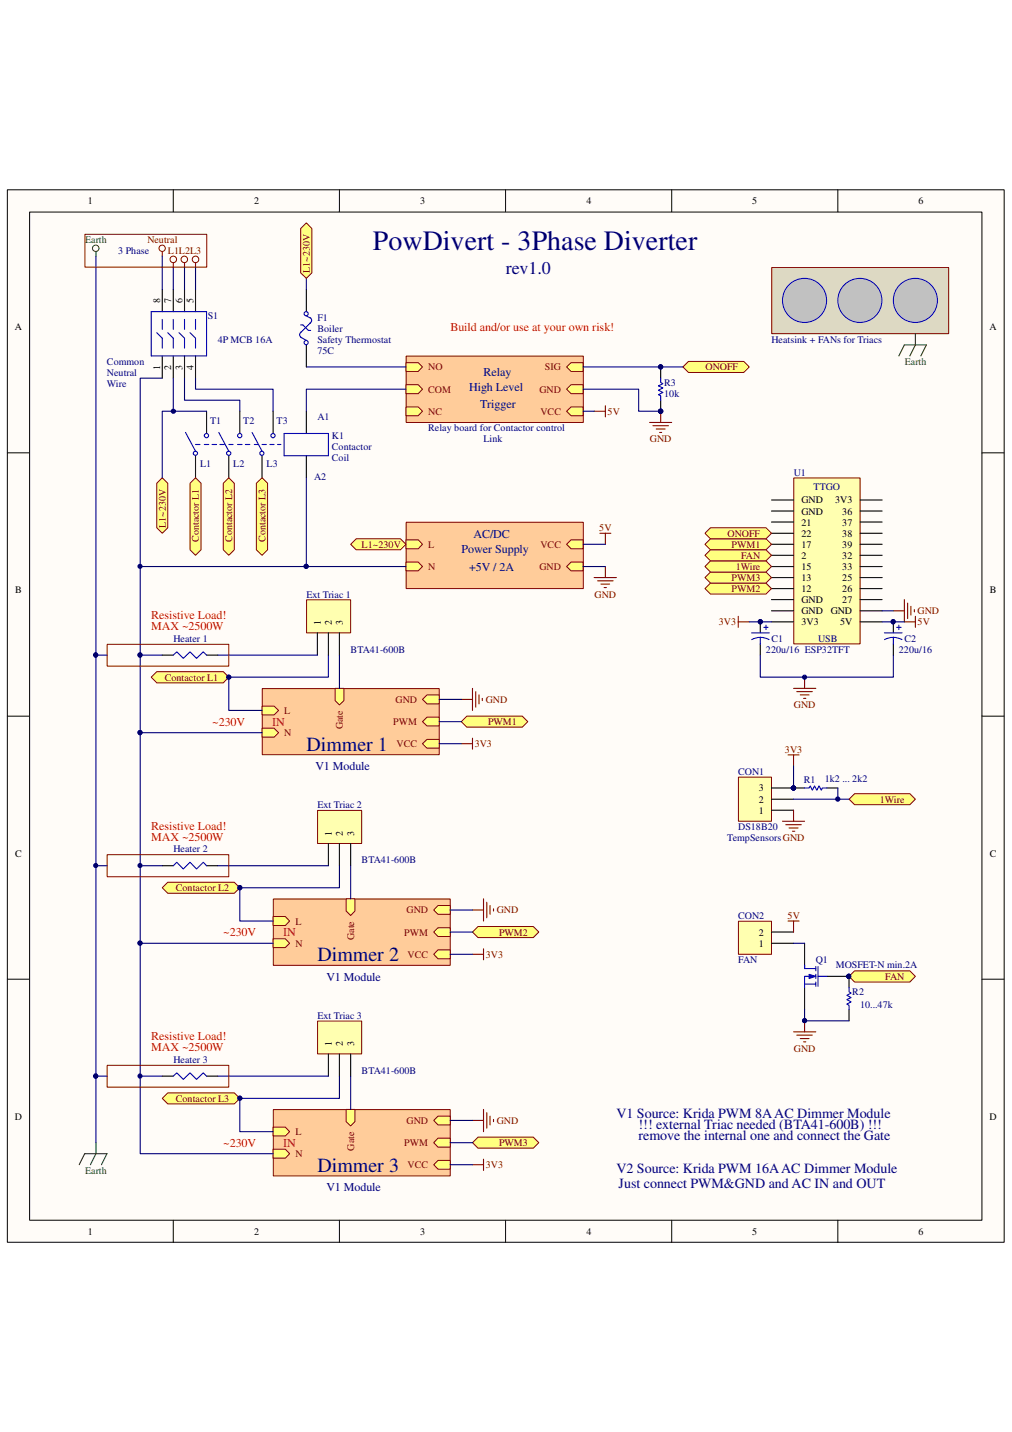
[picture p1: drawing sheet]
<svg xmlns="http://www.w3.org/2000/svg" width="210mm" height="297mm" viewBox="0 0 210 297" stroke-linecap="round" stroke-linejoin="round" font-family="sans-serif">
<path d="M1.6 39.4h206.7v218.3h-206.7z" fill="#fffcf8"/>
<path d="M1.5 39.4h206.8v218.3h-206.8z" fill="none" stroke="#000" stroke-width=".21"/>
<path d="M6.2 44h197.5v209.1h-197.5z" fill="#fffcf8"/>
<g fill="none" stroke="#000" stroke-width=".21">
<path d="M35.9 39.4v4.5M70.4 39.4v4.5M104.9 39.4v4.5M139.3 39.4v4.5M173.8 39.4v4.5M6.1 44h197.6v209.1h-197.6zM1.5 93.9h4.6M203.7 93.9h4.5M1.5 148.5h4.6M203.7 148.5h4.5M1.5 203.1h4.6M203.7 203.1h4.5"/>
<path d="M35.9 253.1v4.6M70.4 253.1v4.6M104.9 253.1v4.6M139.3 253.1v4.6M173.8 253.1v4.6"/>
</g>
<path d="M164.7 99.2h13.7v34.4h-13.7z" fill="#ffffb0"/>
<path d="M164.6 99.1h13.8v34.5h-13.8z" fill="none" stroke="#7f0000" stroke-width=".21"/>
<g fill="none" stroke="#000" stroke-width=".23">
<path d="M160 103.7h4.6M160 117.5h4.6M160 106h4.6M160 119.8h4.6M160 108.3h4.6M160 110.6h4.6M160 112.9h4.6M160 115.2h4.6M178.4 103.7h4.6M178.4 117.5h4.6M178.4 106h4.6M178.4 119.8h4.6"/>
<path d="M178.4 108.3h4.6M178.4 110.6h4.6M178.4 112.9h4.6M178.4 115.2h4.6M160 122.1h4.6M160 124.4h4.6M160 126.7h4.6M160 129h4.6M178.4 122.1h4.6M178.4 124.4h4.6M178.4 126.7h4.6M178.4 129h4.6"/>
</g>
<path d="M146.2 112.9l1.2-1.1h11.5l1.1 1.1-1.1 1.1h-11.5z" fill-rule="evenodd" fill="#ffff7f"/>
<path d="M146.2 112.9l1.2-1.1h11.5l1.1 1.1-1.1 1.1h-11.5z" fill="none" stroke="#7f0000" stroke-width=".21"/>
<path d="M147.4 120.9h11.5l1.1 1.2-1.1 1.1h-11.5l-1.2-1.1z" fill-rule="evenodd" fill="#ffff7f"/>
<path d="M147.4 120.9h11.5l1.1 1.2-1.1 1.1h-11.5l-1.2-1.1z" fill="none" stroke="#7f0000" stroke-width=".21"/>
<path d="M146.2 119.8l1.2-1.1h11.5l1.1 1.1-1.1 1.1h-11.5z" fill-rule="evenodd" fill="#ffff7f"/>
<path d="M146.2 119.8l1.2-1.1h11.5l1.1 1.1-1.1 1.1h-11.5z" fill="none" stroke="#7f0000" stroke-width=".21"/>
<path d="M147.4 116.3h11.5l1.1 1.2-1.1 1.2h-11.5l-1.2-1.2z" fill-rule="evenodd" fill="#ffff7f"/>
<path d="M147.4 116.3h11.5l1.1 1.2-1.1 1.2h-11.5l-1.2-1.2z" fill="none" stroke="#7f0000" stroke-width=".21"/>
<path d="M146.2 115.2l1.2-1.2h11.5l1.1 1.2-1.1 1.1h-11.5z" fill-rule="evenodd" fill="#ffff7f"/>
<path d="M146.2 115.2l1.2-1.2h11.5l1.1 1.2-1.1 1.1h-11.5z" fill="none" stroke="#7f0000" stroke-width=".21"/>
<path d="M146.2 110.6l1.2-1.1h11.5l1.1 1.1-1.1 1.2h-11.5z" fill-rule="evenodd" fill="#ffff7f"/>
<path d="M146.2 110.6l1.2-1.1h11.5l1.1 1.1-1.1 1.2h-11.5z" fill="none" stroke="#7f0000" stroke-width=".21"/>
<path d="M166.9 195.7v4.5M171.5 202.5h4.6" fill="none" stroke="#000" stroke-width=".23"/>
<circle cx="176.1" cy="202.5" r=".43" fill="#00007f"/>
<circle cx="176.1" cy="202.5" r=".43" fill="none" stroke="#00007f" stroke-width=".21"/>
<path d="M166.9 204.9v4.5" fill="none" stroke="#000" stroke-width=".23"/>
<path d="M166.9 200.9h2.3M166.9 204.1h2.3M169.2 202.5h-2.3v2.4M169.2 200.5v.9M169.2 202.1v.9M169.2 203.7v.9M169.7 202.5h1.8M169.7 200.5v4.1" fill="none" stroke="#00f" stroke-width=".23"/>
<path d="M167.8 202.1l1.4 .4-1.4 .5z" fill="#00f"/>
<path d="M167.8 202.1l1.4 .4-1.4 .5z" fill="none" stroke="#00f" stroke-width=".21"/>
<path d="M166.9 200.2v.7" fill="none" stroke="#00f" stroke-width=".23"/>
<circle cx="176.1" cy="202.5" r=".43" fill="#00007f"/>
<circle cx="176.1" cy="202.5" r=".43" fill="none" stroke="#00007f" stroke-width=".21"/>
<path d="M176.1 202.5v2.4" fill="none" stroke="#000" stroke-width=".23"/>
<circle cx="176.1" cy="202.5" r=".43" fill="#00007f"/>
<circle cx="176.1" cy="202.5" r=".43" fill="none" stroke="#00007f" stroke-width=".21"/>
<path d="M176.1 209.4v2.4" fill="none" stroke="#000" stroke-width=".23"/>
<path d="M176.1 204.9v.8l.4 .3-.9 .5 .9 .4-.9 .4 .9 .5-.9 .5 .5 .2v.9" fill="none" stroke="#00f" stroke-width=".23"/>
<circle cx="176.1" cy="202.5" r=".43" fill="#00007f"/>
<circle cx="176.1" cy="202.5" r=".43" fill="none" stroke="#00007f" stroke-width=".21"/>
<path d="M166.9 209.4v2.4h9.2" fill="none" stroke="#00007f" stroke-width=".23"/>
<circle cx="166.9" cy="211.7" r=".43" fill="#00007f"/>
<circle cx="166.9" cy="211.7" r=".43" fill="none" stroke="#00007f" stroke-width=".21"/>
<path d="M164.6 214h4.6M165.3 214.7h3.2M166 215.4h1.8M166.7 216.1h.4M166.9 211.8v2.2" fill="none" stroke="#7f0000" stroke-width=".23"/>
<circle cx="166.9" cy="211.7" r=".43" fill="#00007f"/>
<circle cx="166.9" cy="211.7" r=".43" fill="none" stroke="#00007f" stroke-width=".21"/>
<path d="M176.1 202.5l1.1-1.1h11.5l1.2 1.1-1.2 1.2h-11.5z" fill-rule="evenodd" fill="#ffff7f"/>
<path d="M176.1 202.5l1.1-1.1h11.5l1.2 1.1-1.2 1.2h-11.5z" fill="none" stroke="#7f0000" stroke-width=".21"/>
<circle cx="176.1" cy="202.5" r=".43" fill="#00007f"/>
<circle cx="176.1" cy="202.5" r=".43" fill="none" stroke="#00007f" stroke-width=".21"/>
<path d="M153.2 161.2h6.8v9.1h-6.8z" fill="#ffffb0"/>
<path d="M153.2 161.2h6.8v9.1h-6.8z" fill="none" stroke="#7f0000" stroke-width=".21"/>
<path d="M160 168.1h4.6M160 165.8h4.6M160 163.4h4.6" fill="none" stroke="#000" stroke-width=".23"/>
<circle cx="164.6" cy="163.4" r=".43" fill="#00007f"/>
<circle cx="164.6" cy="163.4" r=".43" fill="none" stroke="#00007f" stroke-width=".21"/>
<circle cx="164.6" cy="163.4" r=".43" fill="#00007f"/>
<circle cx="164.6" cy="163.4" r=".43" fill="none" stroke="#00007f" stroke-width=".21"/>
<path d="M163.4 156.6h2.3M164.6 156.6v2.3M162.3 170.3h4.6M163 171.1h3.2M163.7 171.7h1.8M164.4 172.4h.4M164.6 168.1v2.2" fill="none" stroke="#7f0000" stroke-width=".23"/>
<path d="M164.6 158.9v4.5M164.6 165.8h11.5" fill="none" stroke="#00007f" stroke-width=".23"/>
<circle cx="164.6" cy="163.4" r=".43" fill="#00007f"/>
<circle cx="164.6" cy="163.4" r=".43" fill="none" stroke="#00007f" stroke-width=".21"/>
<path d="M164.6 163.4h2.3" fill="none" stroke="#000" stroke-width=".23"/>
<circle cx="164.6" cy="163.4" r=".43" fill="#00007f"/>
<circle cx="164.6" cy="163.4" r=".43" fill="none" stroke="#00007f" stroke-width=".21"/>
<path d="M171.5 163.4h2.3" fill="none" stroke="#000" stroke-width=".23"/>
<path d="M166.9 163.4h.9l.3-.4 .4 .9 .5-.9 .4 .9 .5-.9 .4 .9 .3-.5h.9" fill="none" stroke="#00f" stroke-width=".23"/>
<circle cx="164.6" cy="163.4" r=".43" fill="#00007f"/>
<circle cx="164.6" cy="163.4" r=".43" fill="none" stroke="#00007f" stroke-width=".21"/>
<path d="M176.1 165.8l1.1-1.2h11.5l1.2 1.2-1.2 1.1h-11.5z" fill-rule="evenodd" fill="#ffff7f"/>
<path d="M176.1 165.8l1.1-1.2h11.5l1.2 1.2-1.2 1.1h-11.5z" fill="none" stroke="#7f0000" stroke-width=".21"/>
<path d="M95.7 154.3h2.3M95.7 145.1h2.3M98 142.8v4.6M98 153.1v2.3M98.7 143.5v3.2M99.4 144.1v1.9M100 144.9v.4" fill="none" stroke="#7f0000" stroke-width=".23"/>
<path d="M95.7 149.7l1.1-1.2h11.5l1.2 1.2-1.2 1.1h-11.5z" fill-rule="evenodd" fill="#ffff7f"/>
<path d="M95.7 149.7l1.1-1.2h11.5l1.2 1.2-1.2 1.1h-11.5z" fill="none" stroke="#7f0000" stroke-width=".21"/>
<path d="M123.2 119.8h4.6M124.4 110.6h2.3M125.6 110.6v2.3M125.6 117.5v2.3M124 120.5h3.2M124.6 121.2h1.8M125.3 121.9h.5M153.1 127.8v2.3M153.1 129h2.3M187.6 129h2.3M189.9 127.8v2.3" fill="none" stroke="#7f0000" stroke-width=".23"/>
<path d="M153.2 191.1h6.8v6.9h-6.8z" fill="#ffffb0"/>
<path d="M153.2 191.1h6.8v6.9h-6.8z" fill="none" stroke="#7f0000" stroke-width=".21"/>
<path d="M160 195.7h4.6M160 193.3h4.6" fill="none" stroke="#000" stroke-width=".23"/>
<path d="M164.6 195.7h2.3" fill="none" stroke="#00007f" stroke-width=".23"/>
<path d="M163.4 191.1h2.3M164.6 191.1v2.2" fill="none" stroke="#7f0000" stroke-width=".23"/>
<path d="M141.6 76.1l1.2-1.1h11.5l1.1 1.1-1.1 1.2h-11.5z" fill-rule="evenodd" fill="#ffff7f"/>
<path d="M141.6 76.1l1.2-1.1h11.5l1.1 1.1-1.1 1.2h-11.5z" fill="none" stroke="#7f0000" stroke-width=".21"/>
<path d="M123.2 85.3h2.4M125.6 84.2v2.3M185.3 126.7h2.3M187.6 124.4v4.6M188.3 125.1v3.2M188.9 125.8v1.8M189.7 126.4v.5" fill="none" stroke="#7f0000" stroke-width=".23"/>
<path d="M183 126.7h2.3" fill="none" stroke="#00007f" stroke-width=".23"/>
<path d="M137 83v2.3" fill="none" stroke="#000" stroke-width=".23"/>
<circle cx="137" cy="85.3" r=".43" fill="#00007f"/>
<circle cx="137" cy="85.3" r=".43" fill="none" stroke="#00007f" stroke-width=".21"/>
<path d="M137 76.1v2.3" fill="none" stroke="#000" stroke-width=".23"/>
<circle cx="137" cy="76.1" r=".44" fill="#00007f"/>
<circle cx="137" cy="76.1" r=".44" fill="none" stroke="#00007f" stroke-width=".21"/>
<path d="M137 78.4v.9l.5 .3-.9 .5 .9 .4-.9 .4 .9 .5-.9 .5 .4 .2v.9" fill="none" stroke="#00f" stroke-width=".23"/>
<circle cx="137" cy="85.3" r=".43" fill="#00007f"/>
<circle cx="137" cy="85.3" r=".43" fill="none" stroke="#00007f" stroke-width=".21"/>
<circle cx="137" cy="76.1" r=".44" fill="#00007f"/>
<circle cx="137" cy="76.1" r=".44" fill="none" stroke="#00007f" stroke-width=".21"/>
<path d="M155.4 129h4.6M183 129h4.6" fill="none" stroke="#00007f" stroke-width=".23"/>
<path d="M157.7 129v2.3" fill="none" stroke="#000" stroke-width=".23"/>
<circle cx="157.7" cy="129" r=".45" fill="#00007f"/>
<circle cx="157.7" cy="129" r=".45" fill="none" stroke="#00007f" stroke-width=".21"/>
<path d="M157.7 133.6v2.3" fill="none" stroke="#000" stroke-width=".23"/>
<path d="M155.9 131.3h3.7M157.7 132.2l.7 .1 1.1 .4M157.7 132.2l-.8 .1-1 .4M157.7 132.2v1.4M158.4 130.1h.9M158.9 129.7v.9" fill="none" stroke="#00f" stroke-width=".23"/>
<circle cx="157.7" cy="129" r=".45" fill="#00007f"/>
<circle cx="157.7" cy="129" r=".45" fill="none" stroke="#00007f" stroke-width=".21"/>
<path d="M185.3 129v2.3" fill="none" stroke="#000" stroke-width=".23"/>
<circle cx="185.2" cy="129" r=".44" fill="#00007f"/>
<circle cx="185.2" cy="129" r=".44" fill="none" stroke="#00007f" stroke-width=".21"/>
<path d="M185.3 133.6v2.3" fill="none" stroke="#000" stroke-width=".23"/>
<path d="M183.4 131.3h3.7M185.3 132.2l.7 .1 1.1 .4M185.3 132.2l-.8 .1-1 .4M185.3 132.2v1.4M186 130.1h.9M186.4 129.7v.9" fill="none" stroke="#00f" stroke-width=".23"/>
<circle cx="185.2" cy="129" r=".44" fill="#00007f"/>
<circle cx="185.2" cy="129" r=".44" fill="none" stroke="#00007f" stroke-width=".21"/>
<path d="M164.6 142.8h4.6M165.3 143.5h3.2M166 144.1h1.8M166.7 144.9h.4M166.9 140.5v2.3" fill="none" stroke="#7f0000" stroke-width=".23"/>
<circle cx="166.9" cy="140.5" r=".43" fill="#00007f"/>
<circle cx="166.9" cy="140.5" r=".43" fill="none" stroke="#00007f" stroke-width=".21"/>
<path d="M157.7 135.9v4.6h27.6v-4.6" fill="none" stroke="#00007f" stroke-width=".23"/>
<path d="M54.4 142.9h36.7v13.6h-36.7z" fill="#ffcc9a"/>
<path d="M54.4 142.8h36.7v13.7h-36.7z" fill="none" stroke="#7f0000" stroke-width=".21"/>
<path d="M54.4 146.5h2.5l.9 .9-.9 .9h-2.5z" fill-rule="evenodd" fill="#ffff7f"/>
<path d="M54.4 146.5h2.5l.9 .9-.9 .9h-2.5z" fill="none" stroke="#7f0000" stroke-width=".21"/>
<path d="M54.4 151h2.5l.9 1-.9 .9h-2.5z" fill-rule="evenodd" fill="#ffff7f"/>
<path d="M54.4 151h2.5l.9 1-.9 .9h-2.5z" fill="none" stroke="#7f0000" stroke-width=".21"/>
<path d="M87.6 149.7l1-.9h2.5v1.8h-2.5z" fill-rule="evenodd" fill="#ffff7f"/>
<path d="M87.6 149.7l1-.9h2.5v1.8h-2.5z" fill="none" stroke="#7f0000" stroke-width=".21"/>
<path d="M87.6 145.1l1-1h2.5v1.9h-2.5z" fill-rule="evenodd" fill="#ffff7f"/>
<path d="M87.6 145.1l1-1h2.5v1.9h-2.5z" fill="none" stroke="#7f0000" stroke-width=".21"/>
<path d="M87.6 154.3l1-.9h2.5v1.8h-2.5z" fill-rule="evenodd" fill="#ffff7f"/>
<path d="M87.6 154.3l1-.9h2.5v1.8h-2.5z" fill="none" stroke="#7f0000" stroke-width=".21"/>
<path d="M69.5 142.8h1.8v2.5l-.9 .9-.9-.9z" fill-rule="evenodd" fill="#ffff7f"/>
<path d="M69.5 142.8h1.8v2.5l-.9 .9-.9-.9z" fill="none" stroke="#7f0000" stroke-width=".21"/>
<path d="M91.1 154.3h4.6M91.1 149.7h4.6M91.1 145.1h4.6" fill="none" stroke="#00007f" stroke-width=".23"/>
<path d="M63.6 124.5h9.1v6.8h-9.1z" fill="#ffffb0"/>
<path d="M63.6 124.4h9.1v6.9h-9.1z" fill="none" stroke="#7f0000" stroke-width=".21"/>
<path d="M65.8 131.3v4.6M68.1 131.3v4.6M70.4 131.3v4.6" fill="none" stroke="#000" stroke-width=".23"/>
<path d="M68.1 135.9v4.6h-20.6v6.9h6.9M70.4 135.9v6.9" fill="none" stroke="#00007f" stroke-width=".23"/>
<circle cx="47.4" cy="140.5" r=".43" fill="#00007f"/>
<circle cx="47.4" cy="140.5" r=".43" fill="none" stroke="#00007f" stroke-width=".21"/>
<path d="M33.7 135.9h2.2M42.8 135.9h2.4" fill="none" stroke="#000" stroke-width=".23"/>
<path d="M35.9 135.9l.8-.7 1.3 1.4 1.4-1.4 1.4 1.4 1.4-1.4 .6 .7" fill="none" stroke="#00f" stroke-width=".23"/>
<path d="M31.4 140.5l1.1-1.2h13.8l1.2 1.2-1.2 1.1h-13.8z" fill-rule="evenodd" fill="#ffff7f"/>
<path d="M31.4 140.5l1.1-1.2h13.8l1.2 1.2-1.2 1.1h-13.8z" fill="none" stroke="#7f0000" stroke-width=".21"/>
<circle cx="47.4" cy="140.5" r=".43" fill="#00007f"/>
<circle cx="47.4" cy="140.5" r=".43" fill="none" stroke="#00007f" stroke-width=".21"/>
<path d="M98 198h2.3M98 188.8h2.3M100.3 186.4v4.7M100.3 196.8v2.3M101 187.2v3.2M101.6 187.8v1.9M102.4 188.5v.5" fill="none" stroke="#7f0000" stroke-width=".23"/>
<path d="M99.1 192.2h11.5l1.2 1.1-1.2 1.2h-11.5l-1.1-1.2z" fill-rule="evenodd" fill="#ffff7f"/>
<path d="M99.1 192.2h11.5l1.2 1.1-1.2 1.2h-11.5l-1.1-1.2z" fill="none" stroke="#7f0000" stroke-width=".21"/>
<path d="M56.7 186.5h36.7v13.7h-36.7z" fill="#ffcc9a"/>
<path d="M56.7 186.5h36.7v13.7h-36.7z" fill="none" stroke="#7f0000" stroke-width=".21"/>
<path d="M56.6 190.1h2.6l.9 1-.9 .9h-2.6z" fill-rule="evenodd" fill="#ffff7f"/>
<path d="M56.6 190.1h2.6l.9 1-.9 .9h-2.6z" fill="none" stroke="#7f0000" stroke-width=".21"/>
<path d="M56.6 194.7h2.6l.9 1-.9 .9h-2.6z" fill-rule="evenodd" fill="#ffff7f"/>
<path d="M56.6 194.7h2.6l.9 1-.9 .9h-2.6z" fill="none" stroke="#7f0000" stroke-width=".21"/>
<path d="M90 193.3l.8-.9h2.6v1.9h-2.6z" fill-rule="evenodd" fill="#ffff7f"/>
<path d="M90 193.3l.8-.9h2.6v1.9h-2.6z" fill="none" stroke="#7f0000" stroke-width=".21"/>
<path d="M90.8 187.8h2.6v1.9h-2.6l-.8-.9z" fill-rule="evenodd" fill="#ffff7f"/>
<path d="M90.8 187.8h2.6v1.9h-2.6l-.8-.9z" fill="none" stroke="#7f0000" stroke-width=".21"/>
<path d="M90.8 197h2.6v1.9h-2.6l-.8-.9z" fill-rule="evenodd" fill="#ffff7f"/>
<path d="M90.8 197h2.6v1.9h-2.6l-.8-.9z" fill="none" stroke="#7f0000" stroke-width=".21"/>
<path d="M71.8 186.4h1.8v2.6l-.9 .9-.9-.9z" fill-rule="evenodd" fill="#ffff7f"/>
<path d="M71.8 186.4h1.8v2.6l-.9 .9-.9-.9z" fill="none" stroke="#7f0000" stroke-width=".21"/>
<path d="M93.4 198h4.6M93.4 193.3h4.6M93.4 188.8h4.6" fill="none" stroke="#00007f" stroke-width=".23"/>
<path d="M65.9 168.1h9.1v6.9h-9.1z" fill="#ffffb0"/>
<path d="M65.9 168.1h9.1v6.9h-9.1z" fill="none" stroke="#7f0000" stroke-width=".21"/>
<path d="M68.1 175v4.6M70.4 175v4.6M72.7 175v4.6" fill="none" stroke="#000" stroke-width=".23"/>
<path d="M70.4 179.6v4.5h-20.7v7h6.9M72.7 179.6v6.8" fill="none" stroke="#00007f" stroke-width=".23"/>
<circle cx="49.7" cy="184.1" r=".44" fill="#00007f"/>
<circle cx="49.7" cy="184.1" r=".44" fill="none" stroke="#00007f" stroke-width=".21"/>
<path d="M33.7 179.6h2.2M42.8 179.6h2.4" fill="none" stroke="#000" stroke-width=".23"/>
<path d="M35.9 179.6l.8-.7 1.3 1.4 1.4-1.4 1.4 1.4 1.4-1.4 .6 .7" fill="none" stroke="#00f" stroke-width=".23"/>
<path d="M34.8 183h13.8l1.1 1.1-1.1 1.2h-13.8l-1.1-1.2z" fill-rule="evenodd" fill="#ffff7f"/>
<path d="M34.8 183h13.8l1.1 1.1-1.1 1.2h-13.8l-1.1-1.2z" fill="none" stroke="#7f0000" stroke-width=".21"/>
<circle cx="49.7" cy="184.1" r=".44" fill="#00007f"/>
<circle cx="49.7" cy="184.1" r=".44" fill="none" stroke="#00007f" stroke-width=".21"/>
<path d="M98 232.4h2.3M100.3 230.1v4.6M101 230.8v3.2M101.6 231.5v1.8M102.4 232.2v.5M98 241.6h2.3M100.3 240.5v2.3" fill="none" stroke="#7f0000" stroke-width=".23"/>
<path d="M98 237l1.1-1.1h11.5l1.2 1.1-1.2 1.2h-11.5z" fill-rule="evenodd" fill="#ffff7f"/>
<path d="M98 237l1.1-1.1h11.5l1.2 1.1-1.2 1.2h-11.5z" fill="none" stroke="#7f0000" stroke-width=".21"/>
<path d="M56.7 230.2h36.7v13.7h-36.7z" fill="#ffcc9a"/>
<path d="M56.7 230.2h36.7v13.7h-36.7z" fill="none" stroke="#7f0000" stroke-width=".21"/>
<path d="M56.6 233.8h2.6l.9 .9-.9 .9h-2.6z" fill-rule="evenodd" fill="#ffff7f"/>
<path d="M56.6 233.8h2.6l.9 .9-.9 .9h-2.6z" fill="none" stroke="#7f0000" stroke-width=".21"/>
<path d="M56.6 238.4h2.6l.9 .9-.9 .9h-2.6z" fill-rule="evenodd" fill="#ffff7f"/>
<path d="M56.6 238.4h2.6l.9 .9-.9 .9h-2.6z" fill="none" stroke="#7f0000" stroke-width=".21"/>
<path d="M90.8 236.1h2.6v1.9h-2.6l-.8-1z" fill-rule="evenodd" fill="#ffff7f"/>
<path d="M90.8 236.1h2.6v1.9h-2.6l-.8-1z" fill="none" stroke="#7f0000" stroke-width=".21"/>
<path d="M90 232.4l.8-.9h2.6v1.8h-2.6z" fill-rule="evenodd" fill="#ffff7f"/>
<path d="M90 232.4l.8-.9h2.6v1.8h-2.6z" fill="none" stroke="#7f0000" stroke-width=".21"/>
<path d="M90 241.6l.8-.9h2.6v1.8h-2.6z" fill-rule="evenodd" fill="#ffff7f"/>
<path d="M90 241.6l.8-.9h2.6v1.8h-2.6z" fill="none" stroke="#7f0000" stroke-width=".21"/>
<path d="M71.8 230.1h1.8v2.6l-.9 .9-.9-.9z" fill-rule="evenodd" fill="#ffff7f"/>
<path d="M71.8 230.1h1.8v2.6l-.9 .9-.9-.9z" fill="none" stroke="#7f0000" stroke-width=".21"/>
<path d="M93.4 237h4.6M93.4 232.4h4.6M93.4 241.6h4.6" fill="none" stroke="#00007f" stroke-width=".23"/>
<path d="M65.9 211.8h9.1v6.8h-9.1z" fill="#ffffb0"/>
<path d="M65.9 211.8h9.1v6.8h-9.1z" fill="none" stroke="#7f0000" stroke-width=".21"/>
<path d="M68.1 218.7v4.5M70.4 218.7v4.5M72.7 218.7v4.5" fill="none" stroke="#000" stroke-width=".23"/>
<path d="M70.4 223.2v4.6h-20.7v6.9h6.9M72.7 223.2v6.9" fill="none" stroke="#00007f" stroke-width=".23"/>
<circle cx="49.7" cy="227.8" r=".43" fill="#00007f"/>
<circle cx="49.7" cy="227.8" r=".43" fill="none" stroke="#00007f" stroke-width=".21"/>
<path d="M33.7 223.2h2.2M42.8 223.2h2.4" fill="none" stroke="#000" stroke-width=".23"/>
<path d="M35.9 223.2l.8-.7 1.3 1.4 1.4-1.4 1.4 1.4 1.4-1.4 .6 .7" fill="none" stroke="#00f" stroke-width=".23"/>
<path d="M33.7 227.8l1.1-1.1h13.8l1.1 1.1-1.1 1.2h-13.8z" fill-rule="evenodd" fill="#ffff7f"/>
<path d="M33.7 227.8l1.1-1.1h13.8l1.1 1.1-1.1 1.2h-13.8z" fill="none" stroke="#7f0000" stroke-width=".21"/>
<circle cx="49.7" cy="227.8" r=".43" fill="#00007f"/>
<circle cx="49.7" cy="227.8" r=".43" fill="none" stroke="#00007f" stroke-width=".21"/>
<path d="M33.7 135.9h-4.6v16.1h25.3M45.2 135.9h20.6M45.2 179.6h22.9M45.2 223.2h22.9" fill="none" stroke="#00007f" stroke-width=".23"/>
<circle cx="29" cy="135.9" r=".44" fill="#00007f"/>
<circle cx="29" cy="135.9" r=".44" fill="none" stroke="#00007f" stroke-width=".21"/>
<circle cx="29" cy="152" r=".44" fill="#00007f"/>
<circle cx="29" cy="152" r=".44" fill="none" stroke="#00007f" stroke-width=".21"/>
<path d="M29.1 152v43.7h27.5" fill="none" stroke="#00007f" stroke-width=".23"/>
<circle cx="29" cy="152" r=".44" fill="#00007f"/>
<circle cx="29" cy="152" r=".44" fill="none" stroke="#00007f" stroke-width=".21"/>
<circle cx="29" cy="195.6" r=".43" fill="#00007f"/>
<circle cx="29" cy="195.6" r=".43" fill="none" stroke="#00007f" stroke-width=".21"/>
<path d="M29.1 195.7v43.6h27.5" fill="none" stroke="#00007f" stroke-width=".23"/>
<circle cx="29" cy="195.6" r=".43" fill="#00007f"/>
<circle cx="29" cy="195.6" r=".43" fill="none" stroke="#00007f" stroke-width=".21"/>
<path d="M29.1 223.2h4.6" fill="none" stroke="#00007f" stroke-width=".23"/>
<circle cx="29" cy="223.2" r=".44" fill="#00007f"/>
<circle cx="29" cy="223.2" r=".44" fill="none" stroke="#00007f" stroke-width=".21"/>
<path d="M29.1 179.6h4.6" fill="none" stroke="#00007f" stroke-width=".23"/>
<circle cx="29" cy="179.5" r=".43" fill="#00007f"/>
<circle cx="29" cy="179.5" r=".43" fill="none" stroke="#00007f" stroke-width=".21"/>
<path d="M84.3 73.9h36.7v13.7h-36.7z" fill="#ffcc9a"/>
<path d="M84.2 73.9h36.8v13.7h-36.8z" fill="none" stroke="#7f0000" stroke-width=".21"/>
<path d="M84.2 75.2h2.5l.9 .9-.9 .9h-2.5z" fill-rule="evenodd" fill="#ffff7f"/>
<path d="M84.2 75.2h2.5l.9 .9-.9 .9h-2.5z" fill="none" stroke="#7f0000" stroke-width=".21"/>
<path d="M84.2 79.8h2.5l.9 .9-.9 1h-2.5z" fill-rule="evenodd" fill="#ffff7f"/>
<path d="M84.2 79.8h2.5l.9 .9-.9 1h-2.5z" fill="none" stroke="#7f0000" stroke-width=".21"/>
<path d="M117.5 80.7l.9-.9h2.5v1.9h-2.5z" fill-rule="evenodd" fill="#ffff7f"/>
<path d="M117.5 80.7l.9-.9h2.5v1.9h-2.5z" fill="none" stroke="#7f0000" stroke-width=".21"/>
<path d="M117.5 76.1l.9-.9h2.5v1.8h-2.5z" fill-rule="evenodd" fill="#ffff7f"/>
<path d="M117.5 76.1l.9-.9h2.5v1.8h-2.5z" fill="none" stroke="#7f0000" stroke-width=".21"/>
<path d="M117.5 85.3l.9-.9h2.5v1.8h-2.5z" fill-rule="evenodd" fill="#ffff7f"/>
<path d="M117.5 85.3l.9-.9h2.5v1.8h-2.5z" fill="none" stroke="#7f0000" stroke-width=".21"/>
<path d="M84.2 84.4h2.5l.9 .9-.9 .9h-2.5z" fill-rule="evenodd" fill="#ffff7f"/>
<path d="M84.2 84.4h2.5l.9 .9-.9 .9h-2.5z" fill="none" stroke="#7f0000" stroke-width=".21"/>
<path d="M134.7 87.6h4.6M135.4 88.3h3.2M136.1 89h1.9M136.8 89.7h.4M137 85.3v2.3" fill="none" stroke="#7f0000" stroke-width=".23"/>
<circle cx="137" cy="85.3" r=".43" fill="#00007f"/>
<circle cx="137" cy="85.3" r=".43" fill="none" stroke="#00007f" stroke-width=".21"/>
<path d="M120.9 76.1h20.7M120.9 80.7h11.6v4.6h4.5" fill="none" stroke="#00007f" stroke-width=".23"/>
<circle cx="137" cy="85.3" r=".43" fill="#00007f"/>
<circle cx="137" cy="85.3" r=".43" fill="none" stroke="#00007f" stroke-width=".21"/>
<path d="M120.9 85.3h2.3M173.8 163.4v2.4" fill="none" stroke="#00007f" stroke-width=".23"/>
<circle cx="173.8" cy="165.8" r=".44" fill="#00007f"/>
<circle cx="173.8" cy="165.8" r=".44" fill="none" stroke="#00007f" stroke-width=".21"/>
<g fill="none" stroke="#000" stroke-width=".23">
<path d="M33.7 60v4.6M33.7 73.8v4.6M35.9 60v4.6M35.9 73.8v4.6M38.3 60v4.6M38.3 73.8v4.6M40.6 60v4.6M40.6 73.8v4.6M40.6 94.5v4.6M42.8 85.3v4.6M47.5 94.5v4.6M49.7 85.3v4.6"/>
<path d="M54.4 94.5v4.6M56.6 85.3v4.6M63.5 85.3v4.6M63.5 94.5v4.6"/>
</g>
<g fill="none" stroke="#00f" stroke-width=".23">
<path d="M31.4 64.6h11.4v9.2h-11.4zM32.5 69l1.2 1.1v2.1M33.7 66.3v2M34.8 69l1.1 1.1v2.1M35.9 66.3v2M37.1 69l1.2 1.1v2.1M38.3 66.3v2M39.4 69l1.2 1.1v2.1M40.6 66.3v2M38.5 89.7l2.1 3.9M40.6 92.2h.9M42.4 92.2h.9"/>
<path d="M44 92.2h.9M45.4 89.7l2.1 3.9M45.6 92.2h.9M47.5 92.2h.8M49.3 92.2h.9M50.9 92.2h.9M52.3 89.7l2.1 3.9M52.7 92.2h.9M54.4 92.2h.8M56 92.2h.9M57.6 92.2h.7M58.9 89.9h9.2v4.6h-9.2z"/>
<circle cx="40.5" cy="94" r=".44"/>
<circle cx="42.8" cy="90.4" r=".44"/>
<circle cx="47.4" cy="94" r=".43"/>
<circle cx="49.7" cy="90.4" r=".44"/>
<circle cx="54.3" cy="94" r=".43"/>
<circle cx="56.6" cy="90.4" r=".44"/>
</g>
<g fill="none" stroke="#7f0000" stroke-width=".21">
<circle cx="33.6" cy="51.5" r=".65"/>
<circle cx="35.9" cy="53.8" r=".68"/>
<circle cx="38.2" cy="53.8" r=".67"/>
<circle cx="40.6" cy="53.8" r=".68"/>
</g>
<path d="M33.7 52.2v.9M35.9 54.5v1M38.3 54.5v1M40.6 54.5v1" fill="none" stroke="#7f0000" stroke-width=".23"/>
<path d="M33.7 53.1v6.9M35.9 55.5v4.5M38.3 55.5v4.5M40.6 55.5v4.5M33.7 78.4h-4.6v57.5M38.3 78.4v4.6h11.4v2.3" fill="none" stroke="#00007f" stroke-width=".23"/>
<circle cx="29" cy="135.9" r=".44" fill="#00007f"/>
<circle cx="29" cy="135.9" r=".44" fill="none" stroke="#00007f" stroke-width=".21"/>
<path d="M46.3 100.2l1.2-1.1 1.1 1.1v13.8l-1.1 1.2-1.2-1.2z" fill-rule="evenodd" fill="#ffff7f"/>
<path d="M46.3 100.2l1.2-1.1 1.1 1.1v13.8l-1.1 1.2-1.2-1.2z" fill="none" stroke="#7f0000" stroke-width=".21"/>
<path d="M53.2 100.2l1.2-1.1 1.1 1.1v13.8l-1.1 1.2-1.2-1.2z" fill-rule="evenodd" fill="#ffff7f"/>
<path d="M53.2 100.2l1.2-1.1 1.1 1.1v13.8l-1.1 1.2-1.2-1.2z" fill="none" stroke="#7f0000" stroke-width=".21"/>
<path d="M39.4 100.2l1.2-1.1 1.1 1.1v13.8l-1.1 1.2-1.2-1.2z" fill-rule="evenodd" fill="#ffff7f"/>
<path d="M39.4 100.2l1.2-1.1 1.1 1.1v13.8l-1.1 1.2-1.2-1.2zM22.2 133.6h25.3v4.6h-25.3zM22.2 177.3h25.3v4.6h-25.3zM22.2 221h25.3v4.5h-25.3z" fill="none" stroke="#7f0000" stroke-width=".21"/>
<circle cx="19.9" cy="51.5" r=".67" fill="none" stroke="#007f00" stroke-width=".21"/>
<path d="M19.9 52.2v.9M19.9 237v2.3l-1.1 2.3M16.4 241.6l1.2-2.3h4.6l-1.2 2.3" fill="none" stroke="#007f00" stroke-width=".23"/>
<path d="M22.2 223.2h-2.3v13.8" fill="none" stroke="#00007f" stroke-width=".23"/>
<circle cx="19.8" cy="223.2" r=".44" fill="#00007f"/>
<circle cx="19.8" cy="223.2" r=".44" fill="none" stroke="#00007f" stroke-width=".21"/>
<path d="M22.2 135.9h-2.3v87.3" fill="none" stroke="#00007f" stroke-width=".23"/>
<circle cx="19.8" cy="135.9" r=".44" fill="#00007f"/>
<circle cx="19.8" cy="135.9" r=".44" fill="none" stroke="#00007f" stroke-width=".21"/>
<circle cx="19.8" cy="223.2" r=".44" fill="#00007f"/>
<circle cx="19.8" cy="223.2" r=".44" fill="none" stroke="#00007f" stroke-width=".21"/>
<path d="M19.9 179.6h2.3" fill="none" stroke="#00007f" stroke-width=".23"/>
<circle cx="19.8" cy="179.5" r=".43" fill="#00007f"/>
<circle cx="19.8" cy="179.5" r=".43" fill="none" stroke="#00007f" stroke-width=".21"/>
<path d="M19.9 53.1v82.8" fill="none" stroke="#00007f" stroke-width=".23"/>
<circle cx="19.8" cy="135.9" r=".44" fill="#00007f"/>
<circle cx="19.8" cy="135.9" r=".44" fill="none" stroke="#00007f" stroke-width=".21"/>
<path d="M160.1 55.5h36.7v13.7h-36.7z" fill="#ddd9c3"/>
<path d="M160.1 55.5h36.7v13.7h-36.7z" fill="none" stroke="#7f0000" stroke-width=".21"/>
<path d="M186.4 73.8l1.2-2.3h4.6l-1.2 2.3M189.9 69.2v2.3l-1.2 2.3" fill="none" stroke="#007f00" stroke-width=".23"/>
<path d="M63.5 99.1v18.4h-34.4" fill="none" stroke="#00007f" stroke-width=".23"/>
<circle cx="29" cy="117.5" r=".43" fill="#00007f"/>
<circle cx="29" cy="117.5" r=".43" fill="none" stroke="#00007f" stroke-width=".21"/>
<circle cx="63.5" cy="117.5" r=".43" fill="#00007f"/>
<circle cx="63.5" cy="117.5" r=".43" fill="none" stroke="#00007f" stroke-width=".21"/>
<path d="M40.6 78.4v2.3h16v4.6M63.5 76.1h20.7M84.2 80.7h-20.7v4.6" fill="none" stroke="#00007f" stroke-width=".23"/>
<path d="M63.5 60v4.6M63.5 71.5v4.6" fill="none" stroke="#000" stroke-width=".23"/>
<g fill="none" stroke="#00f" stroke-width=".23">
<path d="M62.4 69.9l1.1 .7M62.4 67.4h.4l1.2 1.1h.4M62.4 68.9l-.1 .1a.66 .66 0 0 0 .3 1.1M63.5 65.5l.9 .5M64.4 65.9l.1 .2a.69 .69 0 0 1-.3 1M64.4 66.9l-2 2.1"/>
<circle cx="63.5" cy="71.1" r=".44"/>
<circle cx="63.5" cy="65.1" r=".43"/>
</g>
<path d="M32.5 100.2l1.2-1.1 1.1 1.1v9.3l-1.1 1.1-1.2-1.1z" fill-rule="evenodd" fill="#ffff7f"/>
<path d="M32.5 100.2l1.2-1.1 1.1 1.1v9.3l-1.1 1.1-1.2-1.1z" fill="none" stroke="#7f0000" stroke-width=".21"/>
<path d="M35.9 78.4v6.9" fill="none" stroke="#00007f" stroke-width=".23"/>
<circle cx="36" cy="85.3" r=".44" fill="#00007f"/>
<circle cx="36" cy="85.3" r=".44" fill="none" stroke="#00007f" stroke-width=".21"/>
<path d="M42.8 85.3h-9.1v13.8" fill="none" stroke="#00007f" stroke-width=".23"/>
<path d="M84.3 108.4h36.7v13.7h-36.7z" fill="#ffcc9a"/>
<path d="M84.2 108.3h36.8v13.8h-36.8z" fill="none" stroke="#7f0000" stroke-width=".21"/>
<path d="M84.2 112h2.5l.9 .9-.9 .9h-2.5z" fill-rule="evenodd" fill="#ffff7f"/>
<path d="M84.2 112h2.5l.9 .9-.9 .9h-2.5z" fill="none" stroke="#7f0000" stroke-width=".21"/>
<path d="M84.2 116.6h2.5l.9 .9-.9 .9h-2.5z" fill-rule="evenodd" fill="#ffff7f"/>
<path d="M84.2 116.6h2.5l.9 .9-.9 .9h-2.5z" fill="none" stroke="#7f0000" stroke-width=".21"/>
<path d="M117.5 112.9l.9-.9h2.5v1.8h-2.5z" fill-rule="evenodd" fill="#ffff7f"/>
<path d="M117.5 112.9l.9-.9h2.5v1.8h-2.5z" fill="none" stroke="#7f0000" stroke-width=".21"/>
<path d="M117.5 117.5l.9-.9h2.5v1.8h-2.5z" fill-rule="evenodd" fill="#ffff7f"/>
<path d="M117.5 117.5l.9-.9h2.5v1.8h-2.5z" fill="none" stroke="#7f0000" stroke-width=".21"/>
<path d="M63.5 57.7v2.3M63.5 117.5h20.7M120.9 112.9h4.7M120.9 117.5h4.7" fill="none" stroke="#00007f" stroke-width=".23"/>
<circle cx="63.5" cy="117.5" r=".43" fill="#00007f"/>
<circle cx="63.5" cy="117.5" r=".43" fill="none" stroke="#00007f" stroke-width=".21"/>
<path d="M17.6 48.6h25.3v6.8h-25.3z" fill="none" stroke="#7f0000" stroke-width=".21"/>
<circle cx="166.9" cy="62.3" r="4.6" fill="#c1c1c1"/>
<circle cx="166.9" cy="62.3" r="4.6" fill="none" stroke="#00f" stroke-width=".21"/>
<circle cx="178.4" cy="62.3" r="4.6" fill="#c1c1c1"/>
<circle cx="178.4" cy="62.3" r="4.6" fill="none" stroke="#00f" stroke-width=".21"/>
<circle cx="189.9" cy="62.3" r="4.6" fill="#c1c1c1"/>
<circle cx="189.9" cy="62.3" r="4.6" fill="none" stroke="#00f" stroke-width=".21"/>
<path d="M72.7 112.9l1.2-1.1h9.2l1.1 1.1-1.1 1.1h-9.2z" fill-rule="evenodd" fill="#ffff7f"/>
<path d="M72.7 112.9l1.2-1.1h9.2l1.1 1.1-1.1 1.1h-9.2z" fill="none" stroke="#7f0000" stroke-width=".21"/>
<path d="M62.4 47.4l1.1-1.2 1.2 1.2v9.2l-1.2 1.1-1.1-1.1z" fill-rule="evenodd" fill="#ffff7f"/>
<path d="M62.4 47.4l1.1-1.2 1.2 1.2v9.2l-1.2 1.1-1.1-1.1z" fill="none" stroke="#7f0000" stroke-width=".21"/>
<text font-size="5.8" fill="#00007f" x="77.3" y="51.9">PowDivert - 3Phase Diverter</text>
<g font-size="4.1" fill="#00007f">
<text x="63.5" y="155.7">Dimmer 1</text>
<text x="65.8" y="199.3">Dimmer 2</text>
<text x="65.8" y="243">Dimmer 3</text>
</g>
<text font-size="3.7" fill="#00007f" x="104.9" y="56.9">rev1.0</text>
<g font-size="2.9" fill="#00007f">
<text x="127.8" y="231.8">V1 Source: Krida PWM 8A AC Dimmer Module</text>
<text x="132.5" y="234.1">!!! external Triac needed (BTA41-600B) !!!</text>
<text x="132.5" y="236.4">remove the internal one and connect the Gate</text>
<text x="127.8" y="243.3">V2 Source: Krida PWM 16A AC Dimmer Module</text>
<text x="128.3" y="246.5">Just connect PWM&amp;GND and AC IN and OUT</text>
</g>
<g font-size="2.5" fill="#f00">
<text x="93.4" y="68.7">Build and/or use at your own risk!</text>
<text x="31.4" y="130.8">MAX ~2500W</text>
<text x="31.4" y="128.5">Resistive Load!</text>
<text x="44" y="150.5">~230V</text>
<text x="56.4" y="150.5">IN</text>
<text x="31.4" y="172.1">Resistive Load!</text>
<text x="31.4" y="174.5">MAX ~2500W</text>
<text x="46.3" y="194.2">~230V</text>
<text x="58.7" y="194.2">IN</text>
<text x="31.4" y="215.8">Resistive Load!</text>
<text x="31.4" y="218.1">MAX ~2500W</text>
<text x="46.3" y="237.9">~230V</text>
<text x="58.7" y="237.9">IN</text>
</g>
<g font-size="2.5" fill="#00007f">
<text x="100.3" y="77.9">Relay</text>
<text x="97.3" y="81.1">High Level</text>
<text x="99.6" y="84.6">Trigger</text>
<text x="98.2" y="111.7">AC/DC</text>
<text x="95.7" y="114.7">Power Supply</text>
<text x="97.3" y="118.4">+5V / 2A</text>
<text x="65.4" y="159.7">V1 Module</text>
<text x="67.7" y="203.4">V1 Module</text>
<text x="67.7" y="247.1">V1 Module</text>
</g>
<g font-size="2.1">
<text x="18.2" y="42.4">1</text>
<text x="52.7" y="42.4">2</text>
<text x="87.2" y="42.4">3</text>
<text x="121.6" y="42.4">4</text>
<text x="156" y="42.4">5</text>
<text x="190.5" y="42.4">6</text>
<text x="33.2" y="62.8" transform="rotate(-90 33.2 62.8)">8</text>
<text x="35.5" y="62.8" transform="rotate(-90 35.5 62.8)">7</text>
<text x="37.8" y="62.8" transform="rotate(-90 37.8 62.8)">6</text>
<text x="40.1" y="62.8" transform="rotate(-90 40.1 62.8)">5</text>
<text x="3.1" y="68.5">A</text>
<text x="205.2" y="68.5">A</text>
<text x="33.2" y="76.7" transform="rotate(-90 33.2 76.7)">1</text>
<text x="35.5" y="76.7" transform="rotate(-90 35.5 76.7)">2</text>
<text x="37.8" y="76.7" transform="rotate(-90 37.8 76.7)">3</text>
<text x="40.1" y="76.7" transform="rotate(-90 40.1 76.7)">4</text>
<text x="166.2" y="104.4">GND</text>
<text x="166.2" y="106.7">GND</text>
<text x="173.2" y="104.4">3V3</text>
<text x="174.7" y="106.7">36</text>
<text x="166.2" y="109">21</text>
<text x="166.2" y="111.3">22</text>
<text x="166.2" y="113.6">17</text>
<text x="174.7" y="113.6">39</text>
<text x="174.7" y="111.3">38</text>
<text x="174.7" y="109">37</text>
<text x="166.2" y="115.9">2</text>
<text x="166.2" y="118.2">15</text>
<text x="174.7" y="118.2">33</text>
<text x="174.7" y="115.9">32</text>
<text x="3.1" y="123.1">B</text>
<text x="166.2" y="120.5">13</text>
<text x="166.2" y="122.8">12</text>
<text x="166.2" y="125.1">GND</text>
<text x="174.7" y="120.5">25</text>
<text x="174.7" y="122.8">26</text>
<text x="174.7" y="125.1">27</text>
<text x="205.3" y="123.1">B</text>
<text x="66.5" y="129.7" transform="rotate(-90 66.5 129.7)">1</text>
<text x="68.8" y="129.7" transform="rotate(-90 68.8 129.7)">2</text>
<text x="71.1" y="129.7" transform="rotate(-90 71.1 129.7)">3</text>
<text x="166.2" y="127.4">GND</text>
<text x="166.2" y="129.7">3V3</text>
<text x="172.3" y="127.4">GND</text>
<text x="174.2" y="129.7">5V</text>
<text x="157.4" y="166.5">2</text>
<text x="157.4" y="164.2">3</text>
<text x="68.8" y="173.4" transform="rotate(-90 68.8 173.4)">1</text>
<text x="71.1" y="173.4" transform="rotate(-90 71.1 173.4)">2</text>
<text x="73.4" y="173.4" transform="rotate(-90 73.4 173.4)">3</text>
<text x="157.4" y="168.8">1</text>
<text x="3.1" y="177.7">C</text>
<text x="205.3" y="177.7">C</text>
<text x="157.4" y="196.4">1</text>
<text x="157.4" y="194.1">2</text>
<text x="68.8" y="217" transform="rotate(-90 68.8 217)">1</text>
<text x="71.1" y="217" transform="rotate(-90 71.1 217)">2</text>
<text x="73.4" y="217" transform="rotate(-90 73.4 217)">3</text>
<text x="3.1" y="232.3">D</text>
<text x="205.2" y="232.3">D</text>
<text x="18.2" y="256.1">1</text>
<text x="52.7" y="256.1">2</text>
<text x="87.2" y="256.1">3</text>
<text x="121.6" y="256.1">4</text>
<text x="156" y="256.1">5</text>
<text x="190.5" y="256.1">6</text>
</g>
<g font-size="2.1" fill="#007f00">
<text x="17.7" y="50.4">Earth</text>
<text x="187.7" y="75.7">Earth</text>
<text x="17.7" y="243.5">Earth</text>
</g>
<g font-size="2.1" fill="#00007f">
<text x="24.5" y="52.7">3 Phase</text>
<text x="43.1" y="66.3">S1</text>
<text x="45.2" y="71.1">4P MCB 16A</text>
<text x="65.8" y="66.5">F1</text>
<text x="65.8" y="71.1">Safety Thermostat</text>
<text x="65.8" y="68.8">Boiler</text>
<text x="160" y="71.1">Heatsink + FANs for Triacs</text>
<text x="22.2" y="75.7">Common</text>
<text x="22.2" y="78">Neutral</text>
<text x="65.8" y="73.4">75C</text>
<text x="22.2" y="80.3">Wire</text>
<text x="137.8" y="82.4">10k</text>
<text x="137.8" y="80.1">R3</text>
<text x="43.6" y="87.9">T1</text>
<text x="50.5" y="87.9">T2</text>
<text x="57.4" y="87.9">T3</text>
<text x="65.8" y="87.2">A1</text>
<text x="88.8" y="89.5">Relay board for Contactor control</text>
<text x="68.8" y="91.1">K1</text>
<text x="68.8" y="93.4">Contactor</text>
<text x="68.8" y="95.7">Coil</text>
<text x="100.3" y="91.8">Link</text>
<text x="41.5" y="96.9">L1</text>
<text x="48.4" y="96.9">L2</text>
<text x="55.3" y="96.9">L3</text>
<text x="65.2" y="99.6">A2</text>
<text x="164.6" y="98.7">U1</text>
<text x="168.7" y="101.7">TTGO</text>
<text x="63.5" y="124">Ext Triac 1</text>
<text x="36" y="133.1">Heater 1</text>
<text x="72.7" y="135.5">BTA41-600B</text>
<text x="158.9" y="135.5">220u/16 ESP32TFT</text>
<text x="160" y="133.1">C1</text>
<text x="169.7" y="133.1">USB</text>
<text x="186.4" y="135.5">220u/16</text>
<text x="187.6" y="133.1">C2</text>
<text x="153.1" y="160.7">CON1</text>
<text x="65.8" y="167.6">Ext Triac 2</text>
<text x="166.7" y="162.3">R1</text>
<text x="171.1" y="162.1">1k2 ... 2k2</text>
<text x="153.1" y="172.2">DS18B20</text>
<text x="36" y="176.8">Heater 2</text>
<text x="75" y="179.1">BTA41-600B</text>
<text x="150.8" y="174.5">TempSensorsGND</text>
<text x="153.1" y="190.6">CON2</text>
<text x="153.1" y="199.8">FAN</text>
<text x="169.2" y="199.8">Q1</text>
<text x="173.4" y="200.7">MOSFET-N min.2A</text>
<text x="176.8" y="206.5">R2</text>
<text x="178.4" y="209">10...47k</text>
<text x="65.8" y="211.3">Ext Triac 3</text>
<text x="36" y="220.5">Heater 3</text>
<text x="75" y="222.8">BTA41-600B</text>
</g>
<g font-size="2.1" fill="#7f0000">
<text x="30.6" y="50.4">Neutral</text>
<text x="34.8" y="52.7">L1L2L3</text>
<text x="64.3" y="56.6" transform="rotate(-90 64.3 56.6)">L1~230V</text>
<text x="88.8" y="76.8">NO</text>
<text x="113" y="76.8">SIG</text>
<text x="146.3" y="76.8">ONOFF</text>
<text x="88.8" y="81.4">COM</text>
<text x="111.9" y="81.4">GND</text>
<text x="88.8" y="86">NC</text>
<text x="112.1" y="86">VCC</text>
<text x="126" y="86">5V</text>
<text x="134.8" y="91.8">GND</text>
<text x="34.4" y="109.5" transform="rotate(-90 34.4 109.5)">L1~230V</text>
<text x="41.3" y="112.4" transform="rotate(-90 41.3 112.4)">Contactor L1</text>
<text x="48.2" y="112.4" transform="rotate(-90 48.2 112.4)">Contactor L2</text>
<text x="55.1" y="112.4" transform="rotate(-90 55.1 112.4)">Contactor L3</text>
<text x="75" y="113.6">L1~230V</text>
<text x="88.8" y="113.6">L</text>
<text x="112.1" y="113.6">VCC</text>
<text x="124.3" y="110.2">5V</text>
<text x="150.9" y="111.3">ONOFF</text>
<text x="151.7" y="113.6">PWM1</text>
<text x="88.8" y="118.2">N</text>
<text x="111.9" y="118.2">GND</text>
<text x="152.6" y="118.2">1Wire</text>
<text x="153.7" y="115.9">FAN</text>
<text x="123.3" y="124">GND</text>
<text x="151.7" y="122.8">PWM2</text>
<text x="151.7" y="120.5">PWM3</text>
<text x="149.1" y="129.7">3V3</text>
<text x="190.3" y="129.7">5V</text>
<text x="190.3" y="127.4">GND</text>
<text x="34.2" y="141.2">Contactor L1</text>
<text x="59" y="148.1">L</text>
<text x="82" y="145.8">GND</text>
<text x="100.8" y="145.8">GND</text>
<text x="164.7" y="146.9">GND</text>
<text x="59" y="152.7">N</text>
<text x="71.1" y="151.3" transform="rotate(-90 71.1 151.3)">Gate</text>
<text x="81.6" y="150.4">PWM</text>
<text x="82.3" y="155">VCC</text>
<text x="98.5" y="155">3V3</text>
<text x="101.2" y="150.4">PWM1</text>
<text x="162.8" y="156.1">3V3</text>
<text x="182.5" y="166.5">1Wire</text>
<text x="36.4" y="184.9">Contactor L2</text>
<text x="61.3" y="191.8">L</text>
<text x="84.3" y="189.5">GND</text>
<text x="103" y="189.5">GND</text>
<text x="163.4" y="190.6">5V</text>
<text x="61.3" y="196.4">N</text>
<text x="73.4" y="195" transform="rotate(-90 73.4 195)">Gate</text>
<text x="83.9" y="194.1">PWM</text>
<text x="103.5" y="194.1">PWM2</text>
<text x="84.5" y="198.7">VCC</text>
<text x="100.8" y="198.7">3V3</text>
<text x="183.6" y="203.2">FAN</text>
<text x="164.7" y="218.2">GND</text>
<text x="36.4" y="228.6">Contactor L3</text>
<text x="84.3" y="233.1">GND</text>
<text x="103" y="233.1">GND</text>
<text x="61.3" y="235.5">L</text>
<text x="73.4" y="238.7" transform="rotate(-90 73.4 238.7)">Gate</text>
<text x="83.9" y="237.7">PWM</text>
<text x="103.5" y="237.7">PWM3</text>
<text x="61.3" y="240">N</text>
<text x="84.5" y="242.3">VCC</text>
<text x="100.8" y="242.3">3V3</text>
</g>
</svg>
